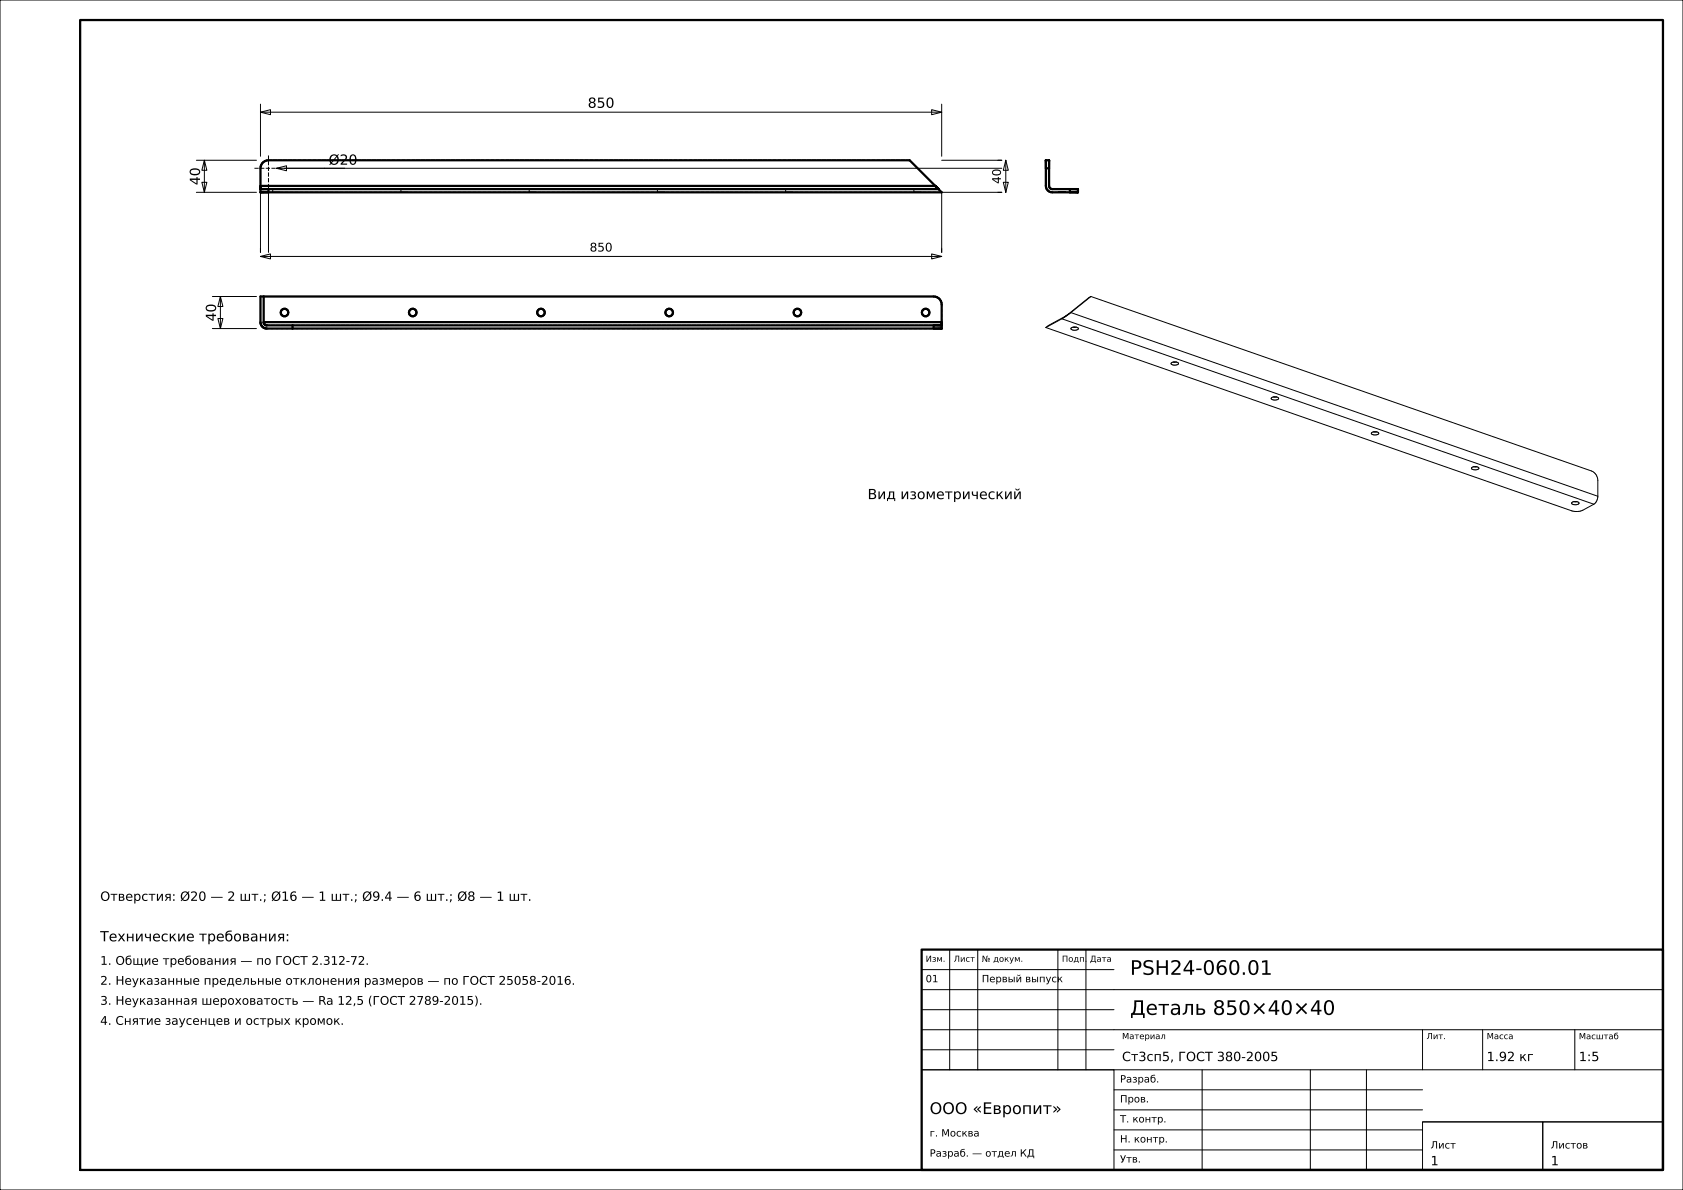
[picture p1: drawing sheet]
<svg xmlns="http://www.w3.org/2000/svg" width="420mm" height="297mm" viewBox="0 0 420 297" stroke-linecap="round" stroke-linejoin="round" font-family="sans-serif">
<g fill="none" stroke="#000" stroke-width=".25">
<path d="M0 0h420v297h-420zM49 40h15M51 40l.6 2.5h-1.2zM51 40v8M65 28l2.5-.6v1.2zM65 26v13M65 28h170M232.5 27.4l2.5 .6-2.5 .6zM235 26v13M235 40h15M251 40l.6 2.5h-1.2zM251 40v8"/>
<path d="M49 48h15M50.4 45.5h1.2l-.6 2.5zM65 48v15M67 46v17M69 42l2.5-.6v1.2zM69 42h181M250 48h-15v15M250.4 45.5h1.2l-.6 2.5zM53 74h11M54.4 79.5h1.2l-.6 2.5zM55 74l.6 2.5h-1.2zM55 74v8"/>
<path d="M65 64l2.5-.6v1.2zM65 64h170M232.5 63.4l2.5 .6-2.5 .6zM265 79.6l-4 2.1M265 79.6l132.7 46.2M267.2 78l-2.2 1.6M267.2 78l131.5 45.9M272.2 74l125 43.6a2.61 2.61 0 0 1 1.5 2.3v4M272.2 74l-6 4.7-5.2 3M272.2 74l-5 4M53 82h11M261 81.7l131.2 45.8a4 4 0 0 0 2.8-.2l2.7-1.5"/>
<path d="M267.3 81.9l.5-.3h.7l.6 .4a1.28 1.28 0 0 1-1.9 0zM267.7 81.7h.9M292.3 90.6l.5-.3h.7l.6 .4a1.28 1.28 0 0 1-1.9 0zM292.7 90.4h.9M317.3 99.3l.5-.2h.7l.6 .3a1.28 1.28 0 0 1-1.9 0zM317.7 99.1h.9M342.3 108l.5-.2h.7l.6 .3a1.28 1.28 0 0 1-1.9 0zM342.7 107.8h.9M367.3 116.7l.8-.2 .7 .1 .3 .3a1.28 1.28 0 0 1-1.9 0zM367.7 116.5h.9M392.3 125.4l.5-.2h.7l.6 .4a1.28 1.28 0 0 1-1.9 0zM392.7 125.2h.9"/>
<path d="M398.7 123.9a2.43 2.43 0 0 1-1 1.9M237 237v30M244 237v30M264 237v30M271 237v30M230 257h185M230 252h48M230 247h185M230 242h48M355 257v10M370 257v10M393 257v10"/>
<path d="M230 267h48v25h-48zM230 267h185M230 262h48M278 277h77M278 272h77M300 267v25M327 267v25M341 267v25M278 287h77M278 282h77M355 280h30v12h-30zM355 280h60"/>
<path d="M385 280h30v12h-30z"/>
</g>
<g fill="none" stroke="#000" stroke-width=".56">
<path d="M20 5h395v287h-395zM261 40h.8v6.4a.8 .8 0 0 0 .8 .8h6.4v.8h-6.4a1.6 1.6 0 0 1-1.6-1.6zM65 47.2h169.2M65 46.4h168.4M65.8 40.4l1.2-.4h160l8 8h-170v-6a2 2 0 0 1 .8-1.6zM67 47.2v.8M261 42h.8M267 47.2v.8M65 74h168a2 2 0 0 1 2 2v6h-168.4l-1-.3-.6-.9zM65.8 74v6.4M65.8 80.4l.2 .6 .6 .2h168.4M65.8 80.4h169.2"/>
<path d="M73 81.2v.8M233 81.2v.8M230 237h185v55h-185z"/>
<circle cx="71" cy="78" r=".94"/>
<circle cx="103" cy="78" r=".94"/>
<circle cx="135" cy="78" r=".94"/>
<circle cx="167" cy="78" r=".94"/>
<circle cx="199" cy="78" r=".94"/>
<circle cx="231" cy="78" r=".94"/>
</g>
<g fill="none" stroke="#000" stroke-width=".25" stroke-dasharray=".7 .5" stroke-linecap="butt">
<path d="M227 40h-160M261 40h.8M261.8 40v6.4M65 42l.1-.4M65 46.4v-4.4M65 48v-.1M65 47.9v-.1M65 47.8v-.1M65 47.7v-.2M65 47.5v-.1M65 47.4v-.1M65 47.3v-.2"/>
<path d="M65 47.1v-.2M65 46.9v-.1M65 46.8v-.2M65 46.6v-.2M65 48h170M65 47.2v.8M65.1 41.6l.1-.5M65.2 41.1l.2-.3M65.4 40.8l.4-.4M65.8 40.4l.3-.2M66.1 40.2l.5-.1M66.6 40.1l.4-.1"/>
<path d="M68.1 47.2v.8M68.1 47.2h.1M68.1 48h.1M68.2 47.2h.1M68.2 47.2h-.1M68.2 48h.1M68.2 48h-.1M68.3 47.2h.1M68.3 47.2h-.1M68.3 48h.1M68.3 48h-.1M68.4 47.2h.2"/>
<path d="M68.4 47.2h-.1M68.4 48h.2M68.4 48h-.1M68.6 47.2h.2M68.6 47.2h-.2M68.6 48h.2M68.6 48h-.2M68.8 47.2h.2M68.8 47.2h-.2M68.8 48h.2M68.8 48h-.2M69 47.2h.2"/>
<path d="M69 47.2h-.2M69 48h.2M69 48h-.2M69.2 47.2h.2M69.2 47.2h-.2M69.2 48h.2M69.2 48h-.2M69.4 47.2h.2M69.4 47.2h-.2M69.4 48h.2M69.4 48h-.2M69.6 47.2h.1"/>
<path d="M69.6 47.2h-.2M69.6 48h.1M69.6 48h-.2M69.7 47.2h.1M69.7 47.2h-.1M69.7 48h.1M69.7 48h-.1M69.8 47.2h.1M69.8 47.2h-.1M69.8 48h.1M69.8 48h-.1M69.9 47.2h-.1"/>
<path d="M69.9 48h-.1M100.1 47.2v.8M100.1 47.2h.1M100.1 48h.1M100.2 47.2h.1M100.2 47.2h-.1M100.2 48h.1M100.2 48h-.1M100.3 47.2h.1M100.3 47.2h-.1M100.3 48h.1M100.3 48h-.1"/>
<path d="M100.4 47.2h.2M100.4 47.2h-.1M100.4 48h.2M100.4 48h-.1M100.6 47.2h.2M100.6 47.2h-.2M100.6 48h.2M100.6 48h-.2M100.8 47.2h.2M100.8 47.2h-.2M100.8 48h.2M100.8 48h-.2"/>
<path d="M101 47.2h.2M101 47.2h-.2M101 48h.2M101 48h-.2M101.2 47.2h.2M101.2 47.2h-.2M101.2 48h.2M101.2 48h-.2M101.4 47.2h.2M101.4 47.2h-.2M101.4 48h.2M101.4 48h-.2"/>
<path d="M101.6 47.2h.1M101.6 47.2h-.2M101.6 48h.1M101.6 48h-.2M101.7 47.2h.1M101.7 47.2h-.1M101.7 48h.1M101.7 48h-.1M101.8 47.2h.1M101.8 47.2h-.1M101.8 48h.1M101.8 48h-.1"/>
<path d="M101.9 47.2h-.1M101.9 48h-.1M132.1 47.2v.8M132.1 47.2h.1M132.1 48h.1M132.2 47.2h.1M132.2 47.2h-.1M132.2 48h.1M132.2 48h-.1M132.3 47.2h.1M132.3 47.2h-.1M132.3 48h.1"/>
<path d="M132.3 48h-.1M132.4 47.2h.2M132.4 47.2h-.1M132.4 48h.2M132.4 48h-.1M132.6 47.2h.2M132.6 47.2h-.2M132.6 48h.2M132.6 48h-.2M132.8 47.2h.2M132.8 47.2h-.2M132.8 48h.2"/>
<path d="M132.8 48h-.2M133 47.2h.2M133 47.2h-.2M133 48h.2M133 48h-.2M133.2 47.2h.2M133.2 47.2h-.2M133.2 48h.2M133.2 48h-.2M133.4 47.2h.2M133.4 47.2h-.2M133.4 48h.2"/>
<path d="M133.4 48h-.2M133.6 47.2h.1M133.6 47.2h-.2M133.6 48h.1M133.6 48h-.2M133.7 47.2h.1M133.7 47.2h-.1M133.7 48h.1M133.7 48h-.1M133.8 47.2h.1M133.8 47.2h-.1M133.8 48h.1"/>
<path d="M133.8 48h-.1M133.9 47.2h-.1M133.9 48h-.1M164.1 47.2v.8M164.1 47.2h.1M164.1 48h.1M164.2 47.2h.1M164.2 47.2h-.1M164.2 48h.1M164.2 48h-.1M164.3 47.2h.1M164.3 47.2h-.1"/>
<path d="M164.3 48h.1M164.3 48h-.1M164.4 47.2h.2M164.4 47.2h-.1M164.4 48h.2M164.4 48h-.1M164.6 47.2h.2M164.6 47.2h-.2M164.6 48h.2M164.6 48h-.2M164.8 47.2h.2M164.8 47.2h-.2"/>
<path d="M164.8 48h.2M164.8 48h-.2M165 47.2h.2M165 47.2h-.2M165 48h.2M165 48h-.2M165.2 47.2h.2M165.2 47.2h-.2M165.2 48h.2M165.2 48h-.2M165.4 47.2h.2M165.4 47.2h-.2"/>
<path d="M165.4 48h.2M165.4 48h-.2M165.6 47.2h.1M165.6 47.2h-.2M165.6 48h.1M165.6 48h-.2M165.7 47.2h.1M165.7 47.2h-.1M165.7 48h.1M165.7 48h-.1M165.8 47.2h.1M165.8 47.2h-.1"/>
<path d="M165.8 48h.1M165.8 48h-.1M165.9 47.2h-.1M165.9 48h-.1M196.1 47.2v.8M196.1 47.2h.1M196.1 48h.1M196.2 47.2h.1M196.2 47.2h-.1M196.2 48h.1M196.2 48h-.1M196.3 47.2h.1"/>
<path d="M196.3 47.2h-.1M196.3 48h.1M196.3 48h-.1M196.4 47.2h.2M196.4 47.2h-.1M196.4 48h.2M196.4 48h-.1M196.6 47.2h.2M196.6 47.2h-.2M196.6 48h.2M196.6 48h-.2M196.8 47.2h.2"/>
<path d="M196.8 47.2h-.2M196.8 48h.2M196.8 48h-.2M197 47.2h.2M197 47.2h-.2M197 48h.2M197 48h-.2M197.2 47.2h.2M197.2 47.2h-.2M197.2 48h.2M197.2 48h-.2M197.4 47.2h.2"/>
<path d="M197.4 47.2h-.2M197.4 48h.2M197.4 48h-.2M197.6 47.2h.1M197.6 47.2h-.2M197.6 48h.1M197.6 48h-.2M197.7 47.2h.1M197.7 47.2h-.1M197.7 48h.1M197.7 48h-.1M197.8 47.2h.1"/>
<path d="M197.8 47.2h-.1M197.8 48h.1M197.8 48h-.1M197.9 47.2h-.1M197.9 48h-.1M228.1 47.2v.8M228.1 47.2h.1M228.1 48h.1M228.2 47.2h.1M228.2 47.2h-.1M228.2 48h.1M228.2 48h-.1"/>
<path d="M228.3 47.2h.1M228.3 47.2h-.1M228.3 48h.1M228.3 48h-.1M228.4 47.2h.2M228.4 47.2h-.1M228.4 48h.2M228.4 48h-.1M228.6 47.2h.2M228.6 47.2h-.2M228.6 48h.2M228.6 48h-.2"/>
<path d="M228.8 47.2h.2M228.8 47.2h-.2M228.8 48h.2M228.8 48h-.2M229 47.2h.2M229 47.2h-.2M229 48h.2M229 48h-.2M229.2 47.2h.2M229.2 47.2h-.2M229.2 48h.2M229.2 48h-.2"/>
<path d="M229.4 47.2h.2M229.4 47.2h-.2M229.4 48h.2M229.4 48h-.2M229.6 47.2h.1M229.6 47.2h-.2M229.6 48h.1M229.6 48h-.2M229.7 47.2h.1M229.7 47.2h-.1M229.7 48h.1M229.7 48h-.1"/>
<path d="M229.8 47.2h.1M229.8 47.2h-.1M229.8 48h.1M229.8 48h-.1M229.9 47.2h-.1M229.9 48h-.1M233.4 46.4l-6.4-6.4M234.2 47.2h-169.2M234.3 47.3l-.1-.1M234.4 47.4l-.1-.1M234.5 47.5l-.1-.1M234.6 47.6l-.1-.1"/>
<path d="M234.7 47.7l-.1-.1M234.8 47.8l-.1-.1M234.9 47.9l-.1-.1M235 48l-.1-.1M261 46.4v-6.4M261 46.6v-.2M261 46.8v-.2M261.1 46.9l-.1-.1M261.2 47.1l-.1-.2M261.2 47.3v-.2M261.3 47.4l-.1-.1M261.5 47.5l-.2-.1"/>
<path d="M261.6 47.7l-.1-.2M261.7 47.8l-.1-.1M261.8 46.4v.1M261.8 46.5v.1M261.8 46.6v.1M261.8 46.7h.1M261.9 46.7v.1M261.9 47.8h-.2M261.9 46.8l.1 .1M262 46.9v.1M262 47h.1M262.1 47.9l-.2-.1"/>
<path d="M262.1 47l.1 .1M262.2 47.1h.1M262.2 48l-.1-.1M262.3 47.1v.1M262.3 47.2h.1M262.4 48h-.2M262.4 47.2h.1M262.5 47.2h.1M262.6 47.2h6.4M262.6 48h-.2M264.1 48h.1M264.1 47.2h.1"/>
<path d="M264.2 47.2h-.1M264.2 48h-.1M264.2 48h.1M264.2 47.2h.1M264.3 47.2h-.1M264.3 48h-.1M264.3 48h.1M264.3 47.2h.1M264.4 47.2h-.1M264.4 47.2h.1M264.4 48h-.1M264.4 48h.2"/>
<path d="M264.5 47.2h.1M264.5 48h-.1M264.6 47.2h-.2M264.6 47.2h.1M264.6 48h-.1M264.6 48h.2M264.7 47.2h.1M264.7 48h-.1M264.8 47.2h-.2M264.8 47.2h.1M264.8 48h-.1M264.8 48h.2"/>
<path d="M264.9 47.2h.1M264.9 48h-.1M265 47.2h.1M265 47.2h-.2M265 48h-.1M265 48h.2M265.1 47.2h.1M265.1 48h-.1M265.2 47.2h.1M265.2 47.2h-.2M265.2 48h.2M265.2 48h-.1"/>
<path d="M265.3 47.2h.1M265.3 48h-.1M265.4 47.2h.1M265.4 47.2h-.2M265.4 48h.2M265.4 48h-.1M265.5 47.2h.1M265.5 48h-.1M265.6 47.2h.1M265.6 47.2h-.2M265.6 48h.1M265.6 48h-.1"/>
<path d="M265.7 48h-.1M265.7 47.2h.1M265.7 47.2h-.1M265.7 48h.1M265.8 48h-.1M265.8 47.2h.1M265.8 47.2h-.1M265.8 48h.1M265.9 48h-.1M265.9 47.2h-.1M269 47.2v.8M269 48h-6.4"/>
<path d="M65 74h168M70.1 78v-.3M70.1 78.3v-.3M70.1 77.7l.2-.3M70.3 78.6l-.2-.3M70.3 77.4l.2-.2M70.5 78.8l-.2-.2M70.5 77.2l.3-.1M70.8 78.9l-.3-.1M70.8 77.1h.4M71.2 78.9h-.4M71.2 77.1l.3 .1"/>
<path d="M71.5 78.8l-.3 .1M71.5 77.2l.2 .2M71.7 78.6l-.2 .2M71.7 77.4l.2 .3M71.9 78.3l-.2 .3M71.9 77.7v.3M71.9 78v.3M102.1 78v-.3M102.1 78.3v-.3M102.1 77.7l.2-.3M102.3 78.6l-.2-.3M102.3 77.4l.2-.2"/>
<path d="M102.5 78.8l-.2-.2M102.5 77.2l.3-.1M102.8 78.9l-.3-.1M102.8 77.1h.4M103.2 78.9h-.4M103.2 77.1l.3 .1M103.5 78.8l-.3 .1M103.5 77.2l.2 .2M103.7 78.6l-.2 .2M103.7 77.4l.2 .3M103.9 78.3l-.2 .3M103.9 77.7v.3"/>
<path d="M103.9 78v.3M134.1 78v-.3M134.1 78.3v-.3M134.1 77.7l.2-.3M134.3 78.6l-.2-.3M134.3 77.4l.2-.2M134.5 78.8l-.2-.2M134.5 77.2l.3-.1M134.8 78.9l-.3-.1M134.8 77.1h.4M135.2 78.9h-.4M135.2 77.1l.3 .1"/>
<path d="M135.5 78.8l-.3 .1M135.5 77.2l.2 .2M135.7 78.6l-.2 .2M135.7 77.4l.2 .3M135.9 78.3l-.2 .3M135.9 77.7v.3M135.9 78v.3M166.1 78v-.3M166.1 78.3v-.3M166.1 77.7l.2-.3M166.3 78.6l-.2-.3M166.3 77.4l.2-.2"/>
<path d="M166.5 78.8l-.2-.2M166.5 77.2l.3-.1M166.8 78.9l-.3-.1M166.8 77.1h.4M167.2 78.9h-.4M167.2 77.1l.3 .1M167.5 78.8l-.3 .1M167.5 77.2l.2 .2M167.7 78.6l-.2 .2M167.7 77.4l.2 .3M167.9 78.3l-.2 .3M167.9 77.7v.3"/>
<path d="M167.9 78v.3M198.1 78v-.3M198.1 78.3v-.3M198.1 77.7l.2-.3M198.3 78.6l-.2-.3M198.3 77.4l.2-.2M198.5 78.8l-.2-.2M198.5 77.2l.3-.1M198.8 78.9l-.3-.1M198.8 77.1h.4M199.2 78.9h-.4M199.2 77.1l.3 .1"/>
<path d="M199.5 78.8l-.3 .1M199.5 77.2l.2 .2M199.7 78.6l-.2 .2M199.7 77.4l.2 .3M199.9 78.3l-.2 .3M199.9 77.7v.3M199.9 78v.3M230.1 78v-.3M230.1 78.3v-.3M230.1 77.7l.2-.3M230.3 78.6l-.2-.3M230.3 77.4l.2-.2"/>
<path d="M230.5 78.8l-.2-.2M230.5 77.2l.3-.1M230.8 78.9l-.3-.1M230.8 77.1h.4M231.2 78.9h-.4M231.2 77.1l.3 .1M231.5 78.8l-.3 .1M231.5 77.2l.2 .2M231.7 78.6l-.2 .2M231.7 77.4l.2 .3M231.9 78.3l-.2 .3M231.9 77.7v.3"/>
<path d="M231.9 78v.3M233 74l.4 .1M233.4 74.1l.5 .1M233.9 74.2l.3 .2M234.2 74.4l.4 .4M234.6 74.8l.2 .3M234.8 75.1l.1 .5M234.9 75.6l.1 .4M235 76v4.4M66.6 81.2h168.4M235 82h-168.4M235 80.4v.2"/>
<path d="M235 80.6v.2M235 80.8v.1M235 80.9v.2M235 81.1v.2M235 81.3v.1M235 81.4v.1M235 81.5v.2M235 81.7v.1M235 81.8v.1M235 81.9v.1M235 81.2v.8"/>
</g>
<path d="M63.5 42h7M67 45.5v-7" fill="none" stroke="#000" stroke-width=".25" stroke-dasharray="1.1 .4" stroke-linecap="butt"/>
<g font-size="5">
<text x="282" y="243.3">PSH24-060.01</text>
<text x="282" y="253.3">Деталь 850×40×40</text>
</g>
<text font-size="4" x="232" y="278">ООО «Европит»</text>
<g font-size="3.5">
<text x="146.7" y="26.9">850</text>
<text x="82" y="41.1">Ø20</text>
<text x="49.9" y="46.2" transform="rotate(-90 49.9 46.2)">40</text>
<text x="53.9" y="80.2" transform="rotate(-90 53.9 80.2)">40</text>
<text x="216.5" y="124.6">Вид изометрический</text>
<text x="25" y="234.9">Технические требования:</text>
</g>
<g font-size="3.2">
<text x="25" y="224.8">Отверстия: Ø20 — 2 шт.; Ø16 — 1 шт.; Ø9.4 — 6 шт.; Ø8 — 1 шт.</text>
<text x="280" y="264.8">Ст3сп5, ГОСТ 380-2005</text>
<text x="371" y="264.8">1.92 кг</text>
<text x="394" y="264.8">1:5</text>
<text x="357" y="290.8">1</text>
<text x="387" y="290.8">1</text>
</g>
<g font-size="3">
<text x="249.8" y="45.9" transform="rotate(-90 249.8 45.9)">40</text>
<text x="147.1" y="62.8">850</text>
<text x="25" y="240.8">1. Общие требования — по ГОСТ 2.312-72.</text>
<text x="25" y="245.8">2. Неуказанные предельные отклонения размеров — по ГОСТ 25058-2016.</text>
<text x="25" y="250.8">3. Неуказанная шероховатость — Ra 12,5 (ГОСТ 2789-2015).</text>
<text x="25" y="255.8">4. Снятие заусенцев и острых кромок.</text>
</g>
<g font-size="2.5">
<text x="231" y="245.1">01</text>
<text x="245" y="245.1">Первый выпуск</text>
<text x="279.5" y="270.2">Разраб.</text>
<text x="279.5" y="275.1">Пров.</text>
<text x="279.5" y="280.1">Т. контр.</text>
<text x="232" y="283.6">г. Москва</text>
<text x="279.5" y="285.1">Н. контр.</text>
<text x="357" y="286.6">Лист</text>
<text x="387" y="286.6">Листов</text>
<text x="232" y="288.7">Разраб. — отдел КД</text>
<text x="279.5" y="290.1">Утв.</text>
</g>
<g font-size="2.1">
<text x="231" y="240">Изм.</text>
<text x="238" y="240">Лист</text>
<text x="245" y="240">№ докум.</text>
<text x="265" y="240">Подп.</text>
<text x="272" y="240">Дата</text>
<text x="280" y="259.3">Материал</text>
<text x="356" y="259.3">Лит.</text>
<text x="371" y="259.3">Масса</text>
<text x="394" y="259.4">Масштаб</text>
</g>
</svg>
